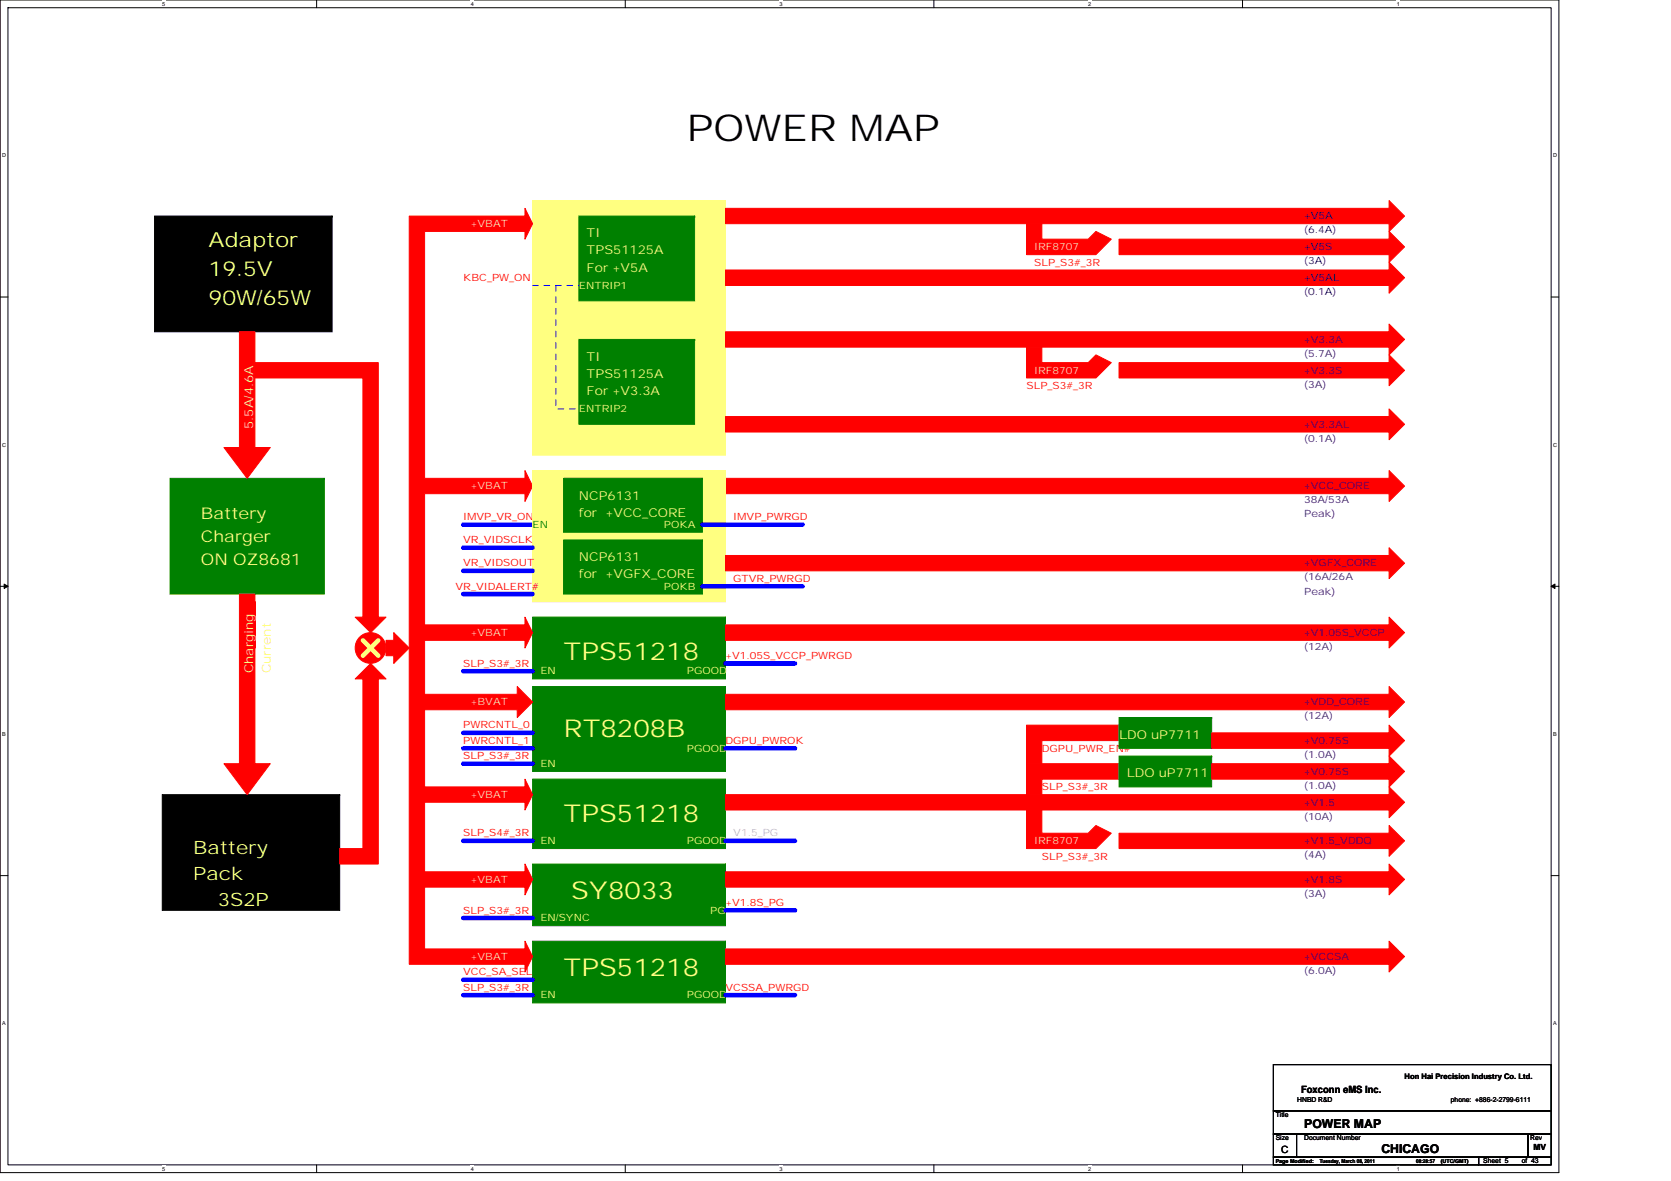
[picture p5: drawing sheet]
<svg xmlns="http://www.w3.org/2000/svg" width="297mm" height="210mm" viewBox="0 0 297 210" stroke-linecap="round" stroke-linejoin="round" font-family="sans-serif">
<path d="M0 0h277.1v208.5h-277.1zM1.4 1.4h274.3v205.7h-274.3z" fill="none" stroke="#000" stroke-width=".18"/>
<g fill="#fff">
<path d="M28.8 .1h.6v1.1h-.6z"/>
<path d="M28.8 207.3h.6v1.1h-.6z"/>
</g>
<path d="M56.3 0v1.4M56.3 207.1v1.4" fill="none" stroke="#000" stroke-width=".18"/>
<g fill="#fff">
<path d="M83.7 .1h.6v1.1h-.6z"/>
<path d="M83.7 207.3h.6v1.1h-.6z"/>
</g>
<path d="M111.1 0v1.4M111.1 207.1v1.4" fill="none" stroke="#000" stroke-width=".18"/>
<g fill="#fff">
<path d="M138.6 .1h.5v1.1h-.5z"/>
<path d="M138.6 207.3h.5v1.1h-.5z"/>
</g>
<path d="M166 0v1.4M166 207.1v1.4" fill="none" stroke="#000" stroke-width=".18"/>
<g fill="#fff">
<path d="M193.4 .1h.6v1.1h-.6z"/>
<path d="M193.4 207.3h.6v1.1h-.6z"/>
</g>
<path d="M220.9 0v1.4M220.9 207.1v1.4" fill="none" stroke="#000" stroke-width=".18"/>
<g fill="#fff">
<path d="M248.3 .1h.6v1.1h-.6z"/>
<path d="M248.3 207.3h.6v1.1h-.6z"/>
<path d="M.4 27.1h.7v1.1h-.7z"/>
<path d="M276.1 27.1h.7v1.1h-.7z"/>
<path d="M.4 78.5h.7v1.1h-.7z"/>
<path d="M276.1 78.5h.7v1.1h-.7z"/>
</g>
<path d="M0 52.8h1.4M275.7 52.8h1.4" fill="none" stroke="#000" stroke-width=".18"/>
<g fill="#fff">
<path d="M.4 130h.7v1.1h-.7z"/>
<path d="M276.1 130h.7v1.1h-.7z"/>
</g>
<path d="M0 104.2h1.4M275.7 104.2h1.4" fill="none" stroke="#000" stroke-width=".18"/>
<path d="M.7 103.8l.7 .4-.7 .4zM275.7 104.2l.7-.4v.8z" fill="#000" stroke="#000" stroke-width=".18"/>
<g fill="#fff">
<path d="M.4 181.4h.7v1.1h-.7z"/>
<path d="M276.1 181.4h.7v1.1h-.7z"/>
</g>
<path d="M0 155.7h1.4M275.7 155.7h1.4M226.4 189.3h49.3v8.2h-49.3zM226.4 197.5h49.3v4.1h-49.3zM226.4 201.6h4.1v4.1h-4.1zM226.4 205.7h36.4v1.4h-36.4zM230.5 201.6h41.1v4.1h-41.1zM262.8 205.7h12.9v1.4h-12.9zM271.6 201.6h4.1v4.1h-4.1z" fill="none" stroke="#000" stroke-width=".18"/>
<g fill="none" stroke="#00f" stroke-width=".8">
<path d="M107 50.8h12.4M82.3 93.3h12.4M82.3 97.4h12.4M124.9 93.3h17.8M82.3 119.3h12.4M82.3 101.5h12.4M82.3 105.6h12.4M124.9 104.2h17.8M129 118h12.3M82.3 135.8h12.4M82.3 133.1h12.4M82.3 130.3h12.4"/>
<path d="M129 133.1h12.3M82.3 149.5h12.4M129 149.5h12.3M82.3 174.2h12.4M82.3 163.2h12.4M82.3 176.9h12.4M129 161.9h12.3M129 176.9h12.3"/>
</g>
<g fill="#ffff80" stroke="#ffff80" stroke-width=".18">
<path d="M94.7 35.7v45.2h34.3v-45.2z" fill-rule="evenodd"/>
<path d="M94.7 83.7v23.3h34.3v-23.3z" fill-rule="evenodd"/>
</g>
<g fill="#008000" stroke="#008000" stroke-width=".18">
<path d="M94.7 167.3v11h34.3v-11z" fill-rule="evenodd"/>
<path d="M30.2 85v20.6h27.5v-20.6z" fill-rule="evenodd"/>
<path d="M94.7 138.5v12.4h34.3v-12.4z" fill-rule="evenodd"/>
<path d="M94.7 153.6v11h34.3v-11z" fill-rule="evenodd"/>
<path d="M94.7 109.7v11h34.3v-11z" fill-rule="evenodd"/>
<path d="M102.9 38.4v15.1h20.6v-15.1z" fill-rule="evenodd"/>
<path d="M102.9 60.3v15.1h20.6v-15.1z" fill-rule="evenodd"/>
<path d="M198.9 134.4v5.5h16.5v-5.5z" fill-rule="evenodd"/>
<path d="M100.2 85v9.6h24.7v-9.6z" fill-rule="evenodd"/>
<path d="M100.2 96v9.6h24.7v-9.6z" fill-rule="evenodd"/>
<path d="M94.7 122.1v15.1h34.3v-15.1z" fill-rule="evenodd"/>
<path d="M198.9 127.6v5.5h16.5v-5.5z" fill-rule="evenodd"/>
</g>
<g fill="#000" stroke="#000" stroke-width=".18">
<path d="M27.5 38.4v20.6h31.5v-20.6z" fill-rule="evenodd"/>
<path d="M28.8 141.3v20.6h31.6v-20.6z" fill-rule="evenodd"/>
</g>
<g fill="#f00" stroke="#f00" stroke-width=".18">
<path d="M68.6 113.9h1.4v-1.4l2.7 2.7-2.7 2.8v-1.4h-1.4z" fill-rule="evenodd"/>
<path d="M129 37h117.9v-1.3l2.8 2.7-2.8 2.7v-1.3h-117.9z" fill-rule="evenodd"/>
<path d="M182.5 39.8h2.7v2.7h8.2l1.4-1.4 2.7 1.4-2.7 2.8h-12.3z" fill-rule="evenodd"/>
<path d="M198.9 42.5h48v-1.4l2.8 2.8-2.8 2.7v-1.3h-48z" fill-rule="evenodd"/>
<path d="M72.7 38.4h20.6v-1.4l1.4 2.8-1.4 2.7v-1.4h-17.8v43.9h17.8v-1.3l1.4 2.7-1.4 2.8v-1.4h-17.8v23.3h17.8v-1.4l1.4 2.8-1.4 2.7v-1.3h-17.8v12.3h-1.4h1.4v13.7h17.8v-1.4l1.4 2.8-1.4 2.7v-1.4h-17.8v12.4h17.8v-1.4l1.4 2.8-1.4 2.7v-1.4h-17.8v11h17.8v-1.4l1.4 2.8-1.4 2.7v-1.3h-20.6z" fill-rule="evenodd"/>
<path d="M129 48h117.9v-1.4l2.8 2.8-2.8 2.7v-1.3h-117.9z" fill-rule="evenodd"/>
<path d="M129 59h117.9v-1.4l2.8 2.7-2.8 2.8v-1.4h-117.9z" fill-rule="evenodd"/>
<path d="M182.5 61.7h2.7v2.8h8.2l1.4-1.4 2.7 1.4-2.7 2.7h-12.3z" fill-rule="evenodd"/>
<path d="M198.9 64.5h48v-1.4l2.8 2.7-2.8 2.8v-1.4h-48z" fill-rule="evenodd"/>
<path d="M129 74.1h117.9v-1.4l2.8 2.7-2.8 2.8v-1.4h-117.9z" fill-rule="evenodd"/>
<path d="M129 85h117.9v-1.3l2.8 2.7-2.8 2.8v-1.4h-117.9z" fill-rule="evenodd"/>
<path d="M129 111.1h117.9v-1.4l2.8 2.8-2.8 2.7v-1.3h-117.9z" fill-rule="evenodd"/>
<path d="M42.6 59h2.7v20.6h2.7l-4.1 5.4-4.1-5.4h2.8z" fill-rule="evenodd"/>
<path d="M129 141.3h117.9v-1.4l2.8 2.7-2.8 2.8v-1.4h-117.9z" fill-rule="evenodd"/>
<path d="M129 155h117.9v-1.4l2.8 2.8-2.8 2.7v-1.4h-117.9z" fill-rule="evenodd"/>
<path d="M182.5 135.8h16.4v2.7h-13.7v2.8h-2.7z" fill-rule="evenodd"/>
<path d="M215.4 135.8h31.5v-1.4l2.8 2.8-2.8 2.7v-1.4h-31.5z" fill-rule="evenodd"/>
<path d="M129 168.7h117.9v-1.4l2.8 2.8-2.8 2.7v-1.3h-117.9z" fill-rule="evenodd"/>
<path d="M182.5 144h2.7v4.1h8.2l1.4-1.3 2.7 1.3-2.7 2.8h-12.3z" fill-rule="evenodd"/>
<path d="M198.9 148.1h48v-1.3l2.8 2.7-2.8 2.8v-1.4h-48z" fill-rule="evenodd"/>
<path d="M42.6 105.6h2.7v30.2h2.7l-4.1 5.5-4.1-5.5h2.8z" fill-rule="evenodd"/>
<path d="M45.3 64.5h21.9v45.2h1.4l-2.7 2.8-2.8-2.8h1.4v-42.5h-19.2z" fill-rule="evenodd"/>
<path d="M65.9 118l2.7 2.7h-1.4v32.9h-6.8v-2.7h4.1v-30.2h-1.4z" fill-rule="evenodd"/>
<path d="M129 98.8h117.9v-1.4l2.8 2.7-2.8 2.8v-1.4h-117.9z" fill-rule="evenodd"/>
<path d="M129 123.4h117.9v-1.3l2.8 2.7-2.8 2.8v-1.4h-117.9z" fill-rule="evenodd"/>
<path d="M75.5 123.4h16.4v-1.3l2.8 2.7-2.8 2.8v-1.4h-16.4v-1.4h8.2h-8.2z" fill-rule="evenodd"/>
<path d="M182.5 128.9h16.4v2.8h-13.7v4.1h-2.7z" fill-rule="evenodd"/>
<path d="M215.4 130.3h31.5v-1.4l2.8 2.8-2.8 2.7v-1.3h-31.5z" fill-rule="evenodd"/>
<circle cx="65.9" cy="115.2" r="2.73"/>
</g>
<path d="M94.7 50.8h8.2M98.8 50.8v21.9h4.1" fill="none" stroke="#00f" stroke-width=".18" stroke-dasharray="1 1 1 1 1 1 1 1"/>
<path d="M64.5 113.9l2.7 2.7M67.2 113.9l-2.7 2.7" fill="none" stroke="#ffff80" stroke-width=".8"/>
<text font-size="6.6" x="122.1" y="25.1">POWER MAP</text>
<g font-size="4.4" fill="#ffff80">
<text x="100.2" y="117.3">TPS51218</text>
<text x="100.2" y="131">RT8208B</text>
<text x="100.2" y="146.1">TPS51218</text>
<text x="101.5" y="159.8">SY8033</text>
<text x="100.2" y="173.5">TPS51218</text>
</g>
<g font-size="3.7" fill="#ffff80">
<text x="37.1" y="43.8">Adaptor</text>
<text x="37.1" y="49">19.5V</text>
<text x="37.1" y="54.3">90W/65W</text>
</g>
<g font-size="3.3" fill="#ffff80">
<text x="34.3" y="151.8">Battery</text>
<text x="34.3" y="156.4">Pack</text>
<text x="38.7" y="161">3S2P</text>
</g>
<g font-size="2.9" fill="#ffff80">
<text x="35.7" y="92.3">Battery</text>
<text x="35.7" y="96.4">Charger</text>
<text x="35.7" y="100.5">ON OZ8681</text>
</g>
<g font-size="2.2" fill="#ffff80">
<text x="104.3" y="42.2">TI</text>
<text x="104.3" y="45.2">TPS51125A</text>
<text x="104.3" y="48.3">For +V5A</text>
<text x="104.3" y="64.1">TI</text>
<text x="104.3" y="67.2">TPS51125A</text>
<text x="104.3" y="70.3">For +V3.3A</text>
<text x="45" y="76.3" transform="rotate(-90 45 76.3)">5.5A/4.6A</text>
<text x="102.9" y="88.8">NCP6131</text>
<text x="102.9" y="91.9">for +VCC_CORE</text>
<text x="102.9" y="99.8">NCP6131</text>
<text x="102.9" y="102.8">for +VGFX_CORE</text>
<text x="45" y="119.7" transform="rotate(-90 45 119.7)">Charging</text>
<text x="48.2" y="119.7" transform="rotate(-90 48.2 119.7)">Current</text>
<text x="198.9" y="131.3">LDO uP7711</text>
<text x="200.3" y="138.2">LDO uP7711</text>
</g>
<g font-size="2.2">
<text x="231.8" y="200.6">POWER MAP</text>
<text x="245.6" y="205">CHICAGO</text>
</g>
<g font-size="1.8" fill="#ffff80">
<text x="83.7" y="40.4">+VBAT</text>
<text x="183.8" y="44.5">IRF8707</text>
<text x="102.9" y="51.3">ENTRIP1</text>
<text x="183.8" y="66.4">IRF8707</text>
<text x="102.9" y="73.3">ENTRIP2</text>
<text x="83.7" y="87">+VBAT</text>
<text x="118" y="93.9">POKA</text>
<text x="118" y="104.8">POKB</text>
<text x="83.7" y="113.1">+VBAT</text>
<text x="96.1" y="119.9">EN</text>
<text x="122.1" y="119.9">PGOOD</text>
<text x="83.7" y="125.4">+BVAT</text>
<text x="96.1" y="136.4">EN</text>
<text x="122.1" y="133.6">PGOOD</text>
<text x="83.7" y="141.9">+VBAT</text>
<text x="96.1" y="150.1">EN</text>
<text x="122.1" y="150.1">PGOOD</text>
<text x="183.8" y="150.1">IRF8707</text>
<text x="83.7" y="157">+VBAT</text>
<text x="96.1" y="163.8">EN/SYNC</text>
<text x="126.2" y="162.4">PG</text>
<text x="83.7" y="170.7">+VBAT</text>
<text x="96.1" y="177.5">EN</text>
<text x="122.1" y="177.5">PGOOD</text>
</g>
<g font-size="1.8" fill="#000080">
<text x="231.8" y="39">+V5A</text>
<text x="231.8" y="41.5">(6.4A)</text>
<text x="231.8" y="44.5">+V5S</text>
<text x="231.8" y="47">(3A)</text>
<text x="231.8" y="50">+V5AL</text>
<text x="231.8" y="52.5">(0.1A)</text>
</g>
<g font-size="1.8" fill="#f00">
<text x="183.8" y="47.2">SLP_S3#_3R</text>
<text x="82.3" y="50">KBC_PW_ON</text>
<text x="182.5" y="69.2">SLP_S3#_3R</text>
<text x="82.3" y="92.5">IMVP_VR_ON</text>
<text x="130.3" y="92.5">IMVP_PWRGD</text>
<text x="82.3" y="96.6">VR_VIDSCLK</text>
<text x="82.3" y="100.7">VR_VIDSOUT</text>
<text x="81" y="104.8">VR_VIDALERT#</text>
<text x="130.3" y="103.4">GTVR_PWRGD</text>
<text x="82.3" y="118.5">SLP_S3#_3R</text>
<text x="129" y="117.2">+V1.05S_VCCP_PWRGD</text>
<text x="82.3" y="129.5">PWRCNTL_0</text>
<text x="82.3" y="135">SLP_S3#_3R</text>
<text x="82.3" y="132.2">PWRCNTL_1</text>
<text x="129" y="132.2">DGPU_PWROK</text>
<text x="185.2" y="133.6">DGPU_PWR_EN#</text>
<text x="185.2" y="140.5">SLP_S3#_3R</text>
<text x="82.3" y="148.7">SLP_S4#_3R</text>
<text x="185.2" y="152.8">SLP_S3#_3R</text>
<text x="129" y="161.1">+V1.8S_PG</text>
<text x="82.3" y="162.4">SLP_S3#_3R</text>
<text x="82.3" y="173.4">VCC_SA_SEL</text>
<text x="82.3" y="176.1">SLP_S3#_3R</text>
<text x="129" y="176.1">VCSSA_PWRGD</text>
</g>
<g font-size="1.8" fill="#400080">
<text x="231.8" y="60.9">+V3.3A</text>
<text x="231.8" y="63.4">(5.7A)</text>
<text x="231.8" y="66.4">+V3.3S</text>
<text x="231.8" y="68.9">(3A)</text>
<text x="231.8" y="76">+V3.3AL</text>
<text x="231.8" y="78.5">(0.1A)</text>
<text x="231.8" y="87">+VCC_CORE</text>
<text x="231.8" y="89.5">38A/53A</text>
<text x="231.8" y="92">Peak)</text>
<text x="231.8" y="100.7">+VGFX_CORE</text>
<text x="231.8" y="103.2">(16A/26A</text>
<text x="231.8" y="105.7">Peak)</text>
<text x="231.8" y="113.1">+V1.05S_VCCP</text>
<text x="231.8" y="115.5">(12A)</text>
<text x="231.8" y="125.4">+VDD_CORE</text>
<text x="231.8" y="127.9">(12A)</text>
<text x="231.8" y="132.2">+V0.75S</text>
<text x="231.8" y="134.7">(1.0A)</text>
<text x="231.8" y="137.7">+V0.75S</text>
<text x="231.8" y="143.2">+V1.5</text>
<text x="231.8" y="140.2">(1.0A)</text>
<text x="231.8" y="145.7">(10A)</text>
<text x="231.8" y="150.1">+V1.5_VDDQ</text>
<text x="231.8" y="152.6">(4A)</text>
<text x="231.8" y="157">+V1.8S</text>
<text x="231.8" y="159.4">(3A)</text>
<text x="231.8" y="170.7">+VCCSA</text>
<text x="231.8" y="173.2">(6.0A)</text>
</g>
<text font-size="1.8" fill="#008000" x="94.7" y="93.9">EN</text>
<text font-size="1.8" fill="#c0c0c0" x="130.3" y="148.7">V1.5_PG</text>
<g font-size="1.8">
<text x="231.3" y="194.4">Foxconn eMS Inc.</text>
<text x="227.7" y="205">C</text>
</g>
<text font-size="1.5" x="272.6" y="204.5">MV</text>
<text font-size="1.4" x="249.7" y="191.9">Hon Hai Precision Industry Co. Ltd.</text>
<g font-size="1.2">
<text x="230.6" y="195.9">HNBD R&amp;D</text>
<text x="257.9" y="195.9">phone: +886-2-2799-6111</text>
<text x="226.8" y="198.6">Title</text>
<text x="226.8" y="202.8">Size</text>
<text x="231.8" y="202.8">Document Number</text>
<text x="272" y="202.8">Rev</text>
<text x="263.7" y="206.9">Sheet 5</text>
<text x="270.5" y="206.9">of 43</text>
</g>
<g font-size="1">
<text x="28.8" y="1">5</text>
<text x="83.7" y="1">4</text>
<text x="138.6" y="1">3</text>
<text x="193.4" y="1">2</text>
<text x="248.3" y="1">1</text>
<text x=".4" y="28">D</text>
<text x="276.1" y="28">D</text>
<text x=".4" y="79.4">C</text>
<text x="276.1" y="79.4">C</text>
<text x=".4" y="130.9">B</text>
<text x="276.1" y="130.9">B</text>
<text x=".4" y="182.3">A</text>
<text x="276.1" y="182.3">A</text>
<text x="28.8" y="208.2">5</text>
<text x="83.7" y="208.2">4</text>
<text x="138.6" y="208.2">3</text>
<text x="193.4" y="208.2">2</text>
<text x="226.8" y="206.8">Page Modified:</text>
<text x="234.6" y="206.8">Tuesday, March 08, 2011</text>
<text x="248.3" y="208.2">1</text>
<text x="251.7" y="206.8">08:28:57</text>
<text x="256.1" y="206.8">(UTC/GMT)</text>
</g>
</svg>
